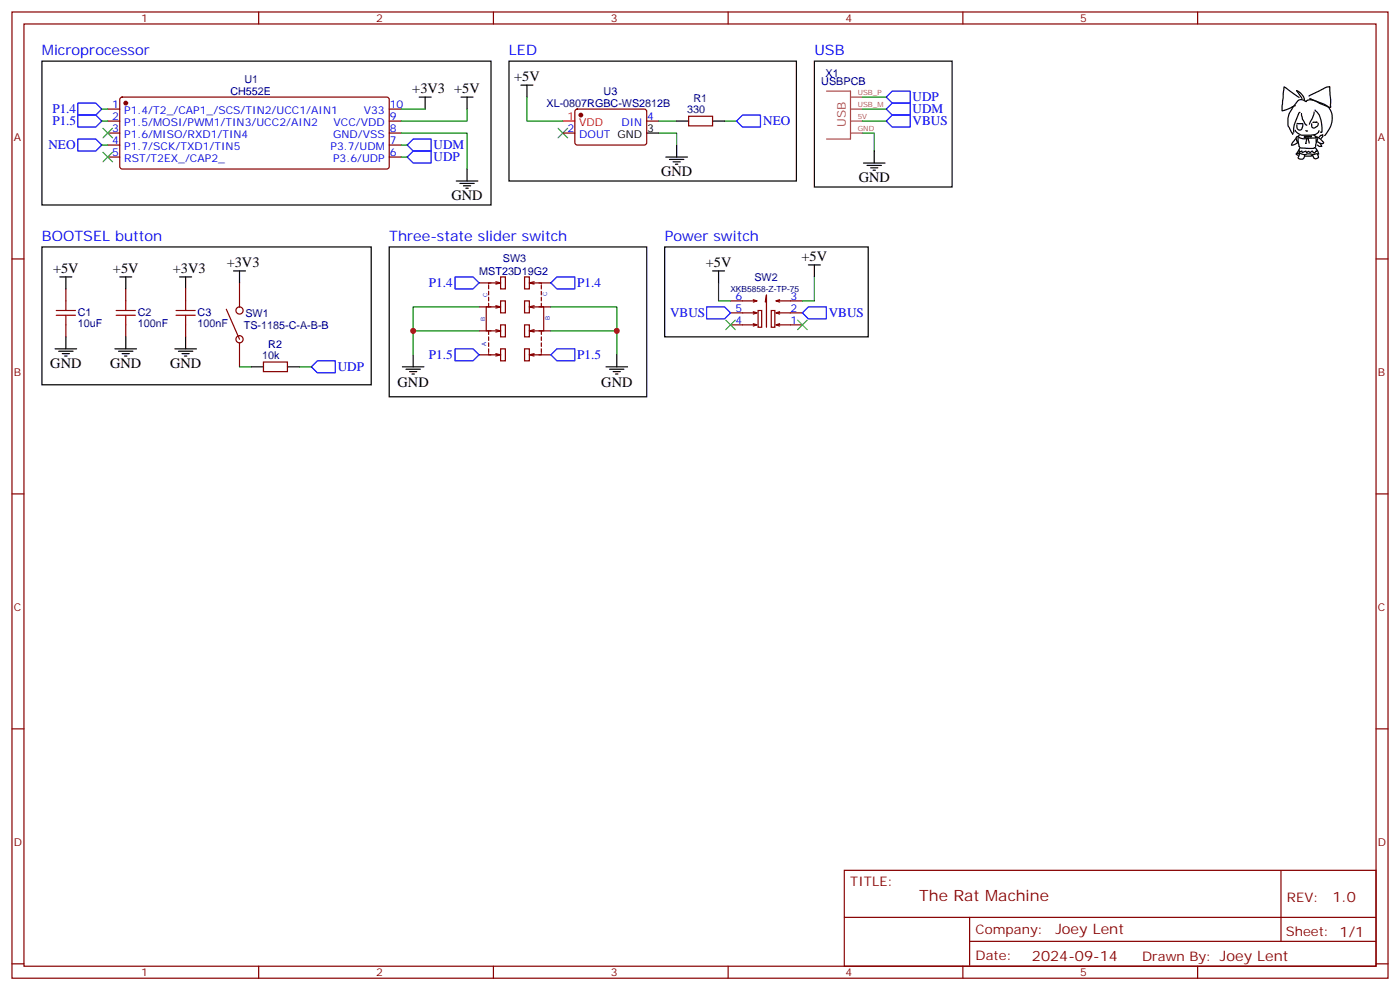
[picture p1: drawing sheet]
<svg xmlns="http://www.w3.org/2000/svg" width="412mm" height="292mm" viewBox="0 0 412 292" stroke-linecap="round" stroke-linejoin="round" font-family="sans-serif">
<g fill="none" stroke="#870000" stroke-width=".35">
<path d="M3.5 3.5h405.4v284.4h-405.4zM7.1 7.1h398.2v277.2h-398.2zM76.2 3.5v3.6M145.3 3.5v3.6M214.5 3.5v3.6M283.6 3.5v3.6M352.8 3.5v3.6M31.7 32.1h3.6M31.7 35.6h3.6M31.7 39.2h3.6M35.5 28.8l.5-.2h78.2l.5 .7-.1 20-.7 .4h-78.2l-.4-.7v-19.7zM114.7 32.1h3.5"/>
<path d="M114.7 35.6h3.5M114.7 39.2h3.5M165.8 39.2h3.5M169.6 32.3l.4-.2 20.1 .1 .4 .6-.1 9.5-.6 .4-20-.1-.5-.6v-9.2zM190.5 35.6h3.5M202.8 34.2h7.1v2.8h-7.1zM31.7 42.7h3.6M31.7 46.2h3.6M114.7 42.7h3.5M114.7 46.2h3.5M3.5 76.2h3.6M405.3 76.2h3.6"/>
<path d="M19.4 85v3.5M19.4 95.6v3.5M37 85v3.5M37 95.6v3.5M54.7 85v3.5M54.7 95.6v3.5M66.7 91l3.9 8.8M70.6 83.3v7M141.1 97.4h3.5M141.1 90.3h3.5M141.1 83.3h3.5M143.9 83.6v-.3h3.6l-1.5 .3"/>
<path d="M143.9 84v1M143.9 85.7v1.1M143.9 87.5v1M143.9 89.3v1M143.9 97.4v1M143.9 99.1v1.1M146 90l1.5 .3h-4.3v7.1h4.3l-1.5-.4M146 82.9l1.5 .4M147.1 97.4h.4l-1.5 .3M147.5 95.6h1.4v3.5h-1.4zM147.5 81.5h1.4v3.5h-1.4zM147.5 88.5h1.4v3.6h-1.4z"/>
<path d="M147.5 90.3l-1.5 .4M154.5 88.5h1.4v3.6h-1.4zM154.5 81.5h1.4v3.5h-1.4zM154.5 95.6h1.4v3.5h-1.4zM157.3 83.6l-1.4-.3h3.6v.3M157.3 90l-1.4 .3h.4M157.3 90.7l-1.4-.4h4.3v7.1h-4.3l1.4 .3M157.3 82.9l-1.4 .4M157.3 97l-1.4 .4M158.7 97.4h3.6M158.7 90.3h3.6M158.7 83.3h3.6"/>
<path d="M159.5 84v1M159.5 85.7v1.1M159.5 87.5v1M159.5 89.3v1M159.5 97.4v1M159.5 99.1v1.1M221.9 95.2l1.1 .4h-7.8M221.9 91.7l1.1 .4h-7.8M221.9 88.2l1.1 .3h-7.8M223 95.6l-1.1 .4M223 92.1l-1.1 .3M223 88.5l-1.1 .4"/>
<path d="M223.3 91.4h1.1v4.9h-1.1zM225.4 88.9l.4-2.1v9.5M227.2 91.4h1v4.9h-1zM228.6 95.6l1.1 .4M228.6 92.1l1.1 .3M228.6 88.5l1.1 .4M229.7 95.2l-1.1 .4h7.8M229.7 91.7l-1.1 .4h7.8M229.7 88.2l-1.1 .3h7.8M70.6 100.9v7M77.6 106.5h7.1v2.9h-7.1zM141.1 104.4h3.5"/>
<path d="M143.9 104.1v.3h3.6l-1.5-.3M143.9 100.9v1.1M143.9 102.7v1M147.5 102.7h1.4v3.5h-1.4zM147.5 104.4l-1.5 .4M154.5 102.7h1.4v3.5h-1.4zM155.9 104.4l1.4 .4M157.3 104.1l-1.4 .3h3.6v-.3M158.7 104.4h3.6M159.5 100.9v1.1M159.5 102.7v1M3.5 145.3h3.6"/>
<path d="M405.3 145.3h3.6M3.5 214.5h3.6M405.3 214.5h3.6M248.7 256.1h156.6v28.2h-156.6zM377.3 256.1v20.9M248.7 270h156.5M285.6 277h119.6M285.6 270v14.1M3.5 283.6h3.6M76.2 284.3v3.6M145.3 284.3v3.6M214.5 284.3v3.6"/>
<path d="M283.6 284.3v3.6M352.8 284.3v3.6M405.3 283.6h3.6"/>
<circle cx="70.6" cy="99.8" r="1.06"/>
<circle cx="70.6" cy="91.4" r="1.06"/>
</g>
<g fill="#870000" stroke="#870000" stroke-width=".35">
<circle cx="37" cy="30.3" r=".53"/>
<circle cx="171.1" cy="33.9" r=".53"/>
</g>
<path d="M16.6 92.8h5.6M16.6 91.4h5.6M19.4 88.5v2.9M19.4 92.8v2.8M34.2 92.8h5.7M34.2 91.4h5.7M37 88.5v2.9M37 92.8v2.8M51.9 92.8h5.6M51.9 91.4h5.6M54.7 88.5v2.9M54.7 92.8v2.8" fill="none" stroke="#a10000" stroke-width=".35"/>
<g fill="none" stroke="#000" stroke-width=".35">
<path d="M12.3 18h132.3v42.3h-132.3zM149.9 18h84.7v35.3h-84.7zM239.9 18h40.6v37h-40.6zM123.5 28.6h3.5M125.2 28.6v3.5M135.8 28.6h3.5M137.6 28.6v3.5M153.5 25h3.5M155.2 25v3.6M190.5 39.2h3.5M199.3 35.6h3.5M209.9 35.6h3.5"/>
<path d="M381.5 38.3l.5 .7 1.2 .7 3 .1a2.3 2.3 0 0 0 2.3-1.4M382.1 36.3l1.7 .1M382.7 28.6l-4.4-3-.6 7 3.9-1.5M382.8 39.8l-.3 .2a1.04 1.04 0 0 0 1.4 .8l3.7-.3v-.3l-.6-.4M382.9 33a10.2 10.2 0 0 0-1.7 5.9M383.4 33.4a6.8 6.8 0 0 0 1.4 3.4h.2M383.5 29l-1.6-2.3a3.5 3.5 0 0 1 2.3 2.9M383.8 36.5l-.2 1a.78 .78 0 0 1-.6 .8 .78 .78 0 0 1-.9-.5l-.1-1.1M384.6 38.4l.6 .1M384.7 29.7a3.1 3.1 0 0 1 3.3 .2l.8 .3a4.7 4.7 0 0 1 3.2 6.8l-1.8 2.9M384.9 29.9l-.6-.2a1.55 1.55 0 0 0-2 0l-1.4 1.9a6.5 6.5 0 0 0-1.4 5.6l1.3 2.2 .1-.2M385.6 28.2l4.9-2.4 1.2-.3 .3 6.1-.8-.2-4.7-2"/>
<path d="M385.8 29l.6 .3M387.1 32.9a4.8 4.8 0 0 1-1.1 2.9l-.3 .8M387.4 32.4a7.1 7.1 0 0 1 1.9 6.6l-.3-.1M387.7 36h.2h-1.1M388.3 36.3a1.27 1.27 0 0 1-1.8 1.1l-.1-1M134.4 53.3h6.4M135.5 54h4.2M136.5 54.7h2.1M137.2 55.4h.7M137.6 49.7v3.6M196.1 46.2h6.4M197.2 46.9h4.2"/>
<path d="M198.3 47.6h2.1M199 48.3h.7M199.3 42.7v3.5M254.4 48h6.3M255.4 48.7h4.2M256.5 49.4h2.1M257.2 50.1h.7M257.5 44.4v3.6M381.6 40.8l-1.2 1.8a2.03 2.03 0 0 0 1.9-.8M382.1 45.5l.4 .2M382.2 40.1l-.4 .6 .5 1.3 .1-1.7M382.5 42.1l.2 1.1"/>
<path d="M382.7 44.2l-.1 .7 .9-.5 .2 .5 1-.4 .2 .4 .6-.4 .4 .4 .6-.5 .7 .7 .7-.7M382.8 45.4l-.2 .4a.63 .63 0 0 0-.1 .9 .63 .63 0 0 0 .8 .1 .95 .95 0 0 0 1-1.1M382.8 43.3l.5 .3 2.2 .1h1.4l.4-.2M384.8 40.2a.32 .32 0 0 0-.4-.2 .32 .32 0 0 0-.1 .5l.6-.2M385 40.6l-.3 1.6M385.3 40.4l.3 1.7M385.6 40.2h-.8M385.8 40.2l.5-.1v.3l-.5-.1M386.5 45.8l-2 .1M387.5 43.5l1 1.8-1.7 .2-1.6-.2-.7 .2-1.5-.3-1.2 .1 1.1-1.6M387.7 40.2l.2 .1a.92 .92 0 0 1-.1 1.4l-.1-1.2M387.7 41.7l-.2 1.4"/>
<path d="M388.1 45.4h.1M388.1 45.5l.1 .1a.62 .62 0 0 1 .2 .8 .62 .62 0 0 1-.7 .3l-.7-.2-.4-.9M388.4 40.5l1.5 1.4a.68 .68 0 0 1-.6 .5 .68 .68 0 0 1-.7-.3l-.7-.4M388.6 40.3l.5-.5 .6-.2v.5l-.5 .6M388.8 42.2l.6 .9h-.7l-.6-.4M12.3 72.7h97.1v40.5h-97.1zM68.8 79.7h3.5M70.6 79.7v3.6M114.7 72.7h75.8v44.1h-75.8zM195.8 72.7h60v26.4h-60zM209.9 79.7h3.5M211.7 79.7v3.6"/>
<path d="M238.1 78h3.6M239.9 78v3.5M17.6 81.5h3.6M19.4 81.5v3.5M19.4 99.1v3.6M35.3 81.5h3.5M37 81.5v3.5M37 99.1v3.6M52.9 81.5h3.5M54.7 81.5v3.5M54.7 99.1v3.6M16.2 102.7h6.4"/>
<path d="M17.3 103.4h4.2M18.3 104.1h2.2M19 104.8h.8M33.9 102.7h6.3M34.9 103.4h4.3M36 104.1h2.1M36.7 104.8h.7M51.5 102.7h6.4M52.6 103.4h4.2M53.6 104.1h2.1M54.3 104.8h.7M74.1 107.9h3.5"/>
<path d="M84.7 107.9h3.5M118.5 107.9h6.4M119.6 108.7h4.2M120.6 109.4h2.2M121.4 110.1h.7M121.7 104.4v3.5M178.5 107.9h6.4M179.6 108.7h4.2M180.6 109.4h2.1M181.3 110.1h.7M181.7 104.4v3.5"/>
</g>
<g fill="none" stroke="#00f" stroke-width=".35">
<path d="M22.9 30.3h5.3l1.8 1.8-1.8 1.8h-5.3zM22.9 33.9h5.3l1.8 1.7-1.8 1.8h-5.3zM217 35.6l1.7-1.7h5.3v3.5h-5.3zM261.1 35.6l1.7-1.7h5.3v3.5h-5.3zM261.1 32.1l1.7-1.8h5.3v3.6h-5.3zM261.1 28.6l1.7-1.8h5.3v3.5h-5.3zM22.9 40.9h5.3l1.8 1.8-1.8 1.7h-5.3zM119.9 42.7l1.8-1.8h5.3v3.5h-5.3zM119.9 46.2l1.8-1.8h5.3v3.6h-5.3zM134.1 81.5h5.2l1.8 1.8-1.8 1.7h-5.2zM164 81.5h5.3v3.5h-5.3l-1.7-1.7zM208.1 90.3h5.3l1.8 1.8-1.8 1.7h-5.3z"/>
<path d="M236.4 92.1l1.7-1.8h5.3v3.5h-5.3zM91.7 107.9l1.8-1.7h5.3v3.5h-5.3zM134.1 102.7h5.2l1.8 1.7-1.8 1.8h-5.2zM164 102.7h5.3v3.5h-5.3l-1.7-1.8z"/>
</g>
<path d="M30.3 37.7l2.9 2.9M33.2 37.7l-2.9 2.9M164.4 37.7l2.8 2.9M167.2 37.7l-2.8 2.9M30.3 44.8l2.9 2.8M33.2 44.8l-2.9 2.8M213.8 94.2l2.8 2.8M216.6 94.2l-2.8 2.8M234.9 94.2l2.9 2.8M237.8 94.2l-2.9 2.8" fill="none" stroke="#3c3" stroke-width=".35"/>
<g fill="none" stroke="#008700" stroke-width=".35">
<path d="M30 32.1h1.7M30 35.6h1.7M118.2 39.2h19.4v10.5M118.2 32.1h7M137.6 32.1v3.5h-19.4M155.2 28.6v7h10.6M194 39.2h5.3v3.5M194 35.6h5.3M213.4 35.6h3.6M254 39.2h3.5v5.2M254 32.1h7.1M254 35.6h7.1"/>
<path d="M254 28.6h7.1M30 42.7h1.7M118.2 42.7h1.7M118.2 46.2h1.7M121.7 97.4h19.4M141.1 90.3h-19.4v14.1M162.3 90.3h19.4v14.1M162.3 97.4h19.4M211.7 83.3v5.2h3.5M239.9 81.5v7h-3.5M70.6 107.9h3.5M88.2 107.9h3.5"/>
</g>
<path d="M243.5 26.8h7v14.1h-7M250.5 28.6h3.5M250.5 32.1h3.5M250.5 35.6h3.5M250.5 39.2h3.5" fill="none" stroke="#a64a4a" stroke-width=".35"/>
<path d="M165.8 35.6h3.5" fill="none" stroke="#f00" stroke-width=".35"/>
<g fill="#c00">
<circle cx="121.7" cy="97.4" r=".88"/>
<circle cx="181.7" cy="97.4" r=".88"/>
</g>
<text font-size="4.6" fill="#800" x="270.8" y="265.1">The Rat Machine</text>
<g font-size="4.2" fill="#00f">
<text x="12.3" y="16.2">Microprocessor</text>
<text x="149.9" y="16.2">LED</text>
<text x="239.9" y="16.2">USB</text>
<text x="12.3" y="70.9">BOOTSEL button</text>
<text x="114.7" y="70.9">Three-state slider switch</text>
<text x="195.8" y="70.9">Power switch</text>
</g>
<g font-size="4.2">
<text x="151.4" y="23.9">+5V</text>
<text x="121.5" y="27.4">+3V3 +5V</text>
<text x="194.7" y="51.9">GND</text>
<text x="252.9" y="53.6">GND</text>
<text x="133" y="58.9">GND</text>
<text x="236.1" y="76.8">+5V</text>
<text x="15.6" y="80.3">+5V</text>
<text x="33.3" y="80.3">+5V</text>
<text x="50.9" y="80.3">+3V3</text>
<text x="66.8" y="78.6">+3V3</text>
<text x="207.9" y="78.6">+5V</text>
<text x="14.8" y="108.3">GND</text>
<text x="32.5" y="108.3">GND</text>
<text x="50.1" y="108.3">GND</text>
<text x="117.1" y="114">GND</text>
<text x="177.1" y="114">GND</text>
</g>
<g font-size="4.2" fill="#800">
<text x="392.5" y="265.4">1.0</text>
<text x="310.9" y="274.9">Joey Lent</text>
<text x="304" y="282.7">2024-09-14</text>
</g>
<g font-size="3.9" fill="#00f">
<text x="268.8" y="29.8">UDP</text>
<text x="15.4" y="33.4">P1.4</text>
<text x="268.8" y="33.4">UDM</text>
<text x="15.4" y="36.9">P1.5</text>
<text x="224.8" y="36.9">NEO</text>
<text x="268.8" y="36.9">VBUS</text>
<text x="14.3" y="43.9">NEO</text>
<text x="127.7" y="43.9">UDM</text>
<text x="127.7" y="47.5">UDP</text>
<text x="126.4" y="84.5">P1.4</text>
<text x="170" y="84.5">P1.4</text>
<text x="197.4" y="93.3">VBUS</text>
<text x="244.1" y="93.3">VBUS</text>
<text x="126.4" y="105.7">P1.5</text>
<text x="170" y="105.7">P1.5</text>
<text x="99.5" y="109.2">UDP</text>
</g>
<g font-size="3.9" fill="#800">
<text x="250.5" y="260.7">TITLE:</text>
<text x="379.1" y="265.4">REV:</text>
<text x="287.4" y="274.9">Company:</text>
<text x="378.7" y="275.5">Sheet: 1/1</text>
<text x="287.4" y="282.6">Date:</text>
<text x="336.4" y="282.7">Drawn By: Joey Lent</text>
</g>
<text font-size="3.5" fill="#a54b4b" x="249.1" y="37.4" transform="rotate(-90 249.1 37.4)">USB</text>
<g font-size="3.2" fill="#800">
<text x="41.6" y="6.5">1</text>
<text x="110.8" y="6.5">2</text>
<text x="179.9" y="6.5">3</text>
<text x="249.1" y="6.5">4</text>
<text x="318.2" y="6.5">5</text>
<text x="4.1" y="41.6">A</text>
<text x="405.9" y="41.6">A</text>
<text x="4.1" y="110.8">B</text>
<text x="405.9" y="110.8">B</text>
<text x="4.1" y="179.9">C</text>
<text x="405.9" y="179.9">C</text>
<text x="4.1" y="249.1">D</text>
<text x="405.9" y="249.1">D</text>
<text x="41.6" y="287.3">1</text>
<text x="110.8" y="287.3">2</text>
<text x="179.9" y="287.3">3</text>
<text x="249.1" y="287.3">4</text>
<text x="318.2" y="287.3">5</text>
</g>
<g font-size="3.2" fill="#000080">
<text x="243.2" y="22.6">X1</text>
<text x="67.9" y="27.9">CH552E</text>
<text x="72" y="24.4">U1</text>
<text x="177.8" y="27.9">U3</text>
<text x="204.3" y="29.9">R1</text>
<text x="241.9" y="25.1">USBPCB</text>
<text x="161" y="31.5">XL-0807RGBC-WS2812B</text>
<text x="202.4" y="33.2">330</text>
<text x="148.1" y="77.2">SW3</text>
<text x="141.2" y="80.8">MST23D19G2</text>
<text x="222.2" y="82.6">SW2</text>
<text x="22.9" y="93.1">C1</text>
<text x="40.6" y="93.1">C2</text>
<text x="58.2" y="93.1">C3</text>
<text x="72.3" y="93.2">SW1</text>
<text x="22.9" y="96.4">10uF</text>
<text x="40.6" y="96.4">100nF</text>
<text x="58.2" y="96.4">100nF</text>
<text x="71.8" y="96.7">TS-1185-C-A-B-B</text>
<text x="77.3" y="105.5">10k</text>
<text x="79" y="102.3">R2</text>
</g>
<g font-size="3.2" fill="#00f">
<text x="33.1" y="31.8">1</text>
<text x="33.1" y="35.3">2</text>
<text x="36.6" y="33.5">P1.4/T2_/CAP1_/SCS/TIN2/UCC1/AIN1</text>
<text x="107.1" y="33.5">V33</text>
<text x="114.8" y="35.3">9</text>
<text x="114.8" y="31.8">10</text>
<text x="190.7" y="35.3">4</text>
<text x="33.1" y="38.8">3</text>
<text x="36.6" y="37">P1.5/MOSI/PWM1/TIN3/UCC2/AIN2</text>
<text x="36.6" y="40.6">P1.6/MISO/RXD1/TIN4</text>
<text x="98.1" y="40.6">GND/VSS</text>
<text x="98.2" y="37">VCC/VDD</text>
<text x="114.8" y="38.8">8</text>
<text x="167.1" y="38.8">2</text>
<text x="170.6" y="40.6">DOUT GND</text>
<text x="183" y="37">DIN</text>
<text x="33.1" y="42.3">4</text>
<text x="33.1" y="45.9">5</text>
<text x="36.6" y="44.1">P1.7/SCK/TXD1/TIN5</text>
<text x="36.6" y="47.6">RST/T2EX_/CAP2_</text>
<text x="97.4" y="44.1">P3.7/UDM</text>
<text x="98.1" y="47.6">P3.6/UDP</text>
<text x="114.8" y="45.9">6</text>
<text x="114.8" y="42.3">7</text>
<text x="216.7" y="88.2">6</text>
<text x="232.8" y="88.2">3</text>
<text x="216.7" y="95.2">4</text>
<text x="216.7" y="91.7">5</text>
<text x="232.8" y="95.2">1</text>
<text x="232.8" y="91.7">2</text>
</g>
<g font-size="3.2" fill="#f00">
<text x="167.1" y="35.3">1</text>
<text x="170.6" y="37">VDD</text>
</g>
<text font-size="3.2" x="190.7" y="38.8">3</text>
<text font-size="2.5" fill="#000080" x="215.1" y="85.9">XKB5858-Z-TP-75</text>
<g font-size="2.1" fill="#a54b4b">
<text x="252.7" y="27.9">USB_P</text>
<text x="252.7" y="31.4">USB_M</text>
<text x="252.7" y="34.9">5V</text>
<text x="252.7" y="38.5">GND</text>
</g>
<g font-size="1.8" fill="#00f">
<text x="143.6" y="87.5" transform="rotate(-90 143.6 87.5)">C</text>
<text x="161.2" y="87.1" transform="rotate(-90 161.2 87.1)">C</text>
<text x="142.9" y="94.5" transform="rotate(-90 142.9 94.5)">B</text>
<text x="161.9" y="94.2" transform="rotate(-90 161.9 94.2)">B</text>
<text x="143.2" y="102" transform="rotate(-90 143.2 102)">A</text>
</g>
</svg>
